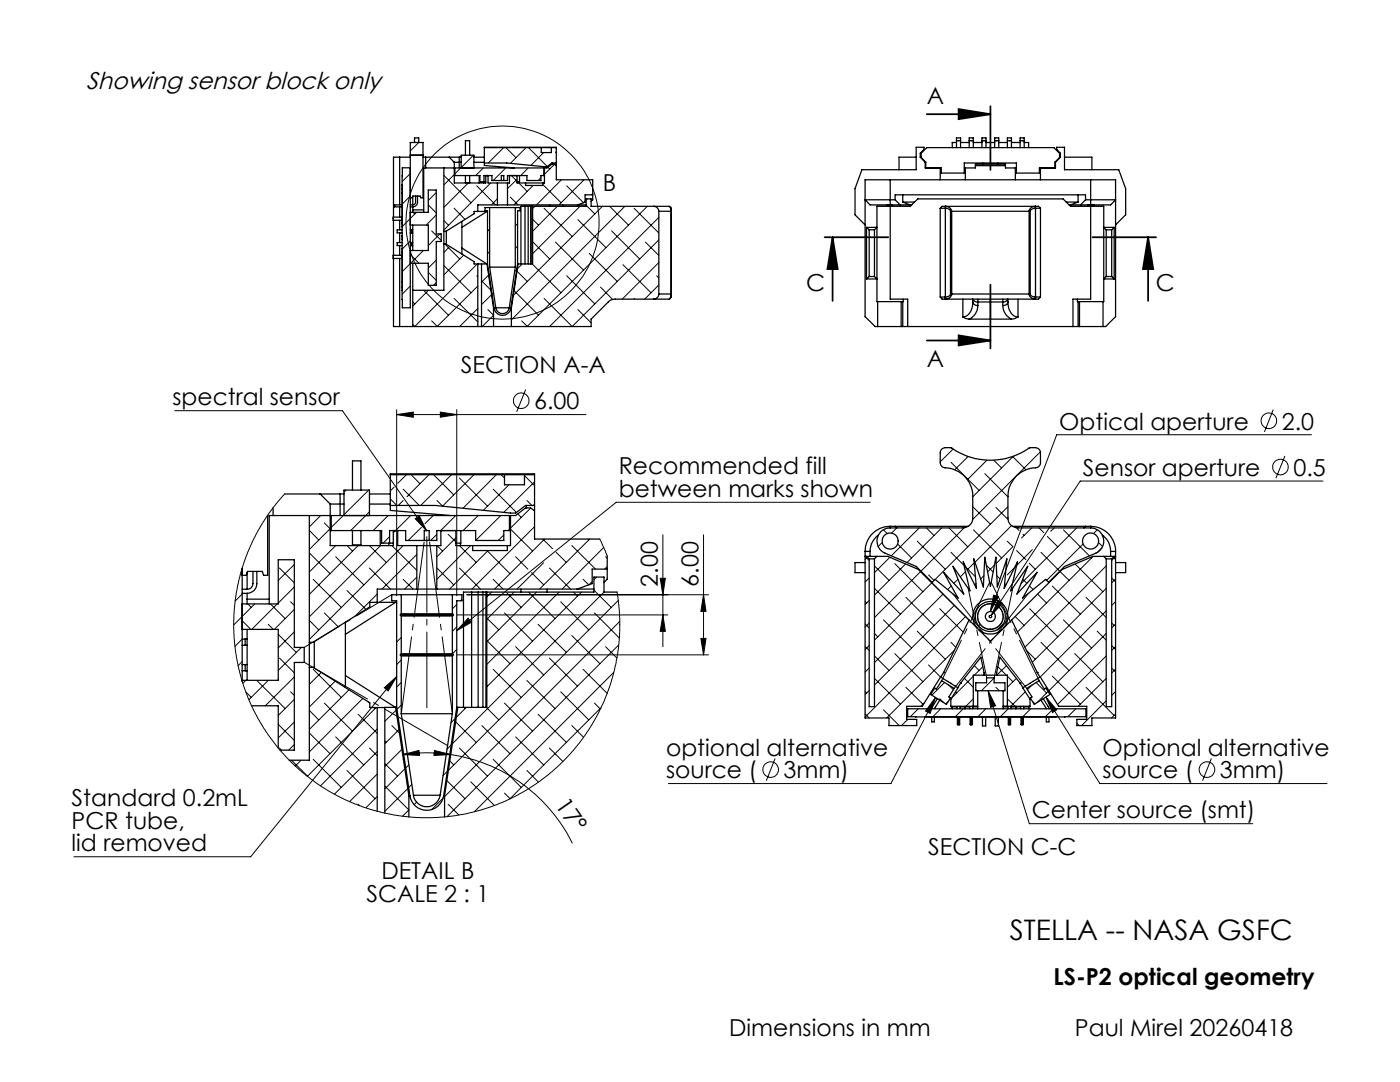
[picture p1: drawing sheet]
<svg xmlns="http://www.w3.org/2000/svg" width="279mm" height="216mm" viewBox="0 0 279 216" stroke-linecap="round" stroke-linejoin="round" font-family="sans-serif">
<g fill="none" stroke="#000" stroke-width=".25">
<path d="M79.8 31.4v9.5M80.3 37.6v1M80.3 37.6h.1M80.3 36.9h.1M80.3 35.1h.1M80.3 38.6h.1M81.9 33.5h-1.6v27.9h1.6v-33h2.5v11.1h-.4l-.1-.4h-1.5l-.1 .4h-.4M81.9 31.4h-3.4v11.9M81.9 31h2.5M82.4 39.2v1.7M82.7 28.4v-.9h.9v.9M82.9 39.1v1.3l-.2 .4-.3 .1"/>
<path d="M83.3 39.1v1.2a.96 .96 0 0 1-.9 1M84.4 31.4h5.2M84.9 31.4v2.1M88.6 33.5v24.4h-6.2M89.6 31.4h2.1M89.6 31.4l1.1 1M90.7 32.4h1.3M90.7 33.5h-6.1v8.9M90.7 32.4v4.1h6.2v-1.5M90.7 35h5.1v1.3h1.1M91.7 31.4h.3M91.7 31.4v2.1"/>
<path d="M92 33.5v-2.5h2.6v2.5M92.9 31v-2.9h.8v2.9M92.9 35v1.4h.8v-1.4M94.6 31.4h2.1M94.6 32.4h2.1M95.6 35v1.5M96.5 36.3v.2M96.7 32.5h4.4l7.6 .8h.4l1-.8h.9M96.7 29.5h14.3M97.4 35v1.5h1.9M99.3 36.5h2M99.3 36.5v4.4"/>
<path d="M100 36h.5M100 36h-1.8v-1h-1.6v1.3M100 36v-1h.5v1M101.3 36.5v4.4M101.7 35v1.5h-.4M102.7 33.5l-6-.5v-3.6h14.3v6.5h7.3v4l-.3 .3M103.6 36.3v.2M103.7 35v1.3h-.5M104.9 36.5v.5h3.4v-.5M108 29.5v.9h2v-.9M108.5 33.5v1.5M108.7 33.5v3h-5.5v-1.5"/>
<path d="M108.7 35h-.8v1h-2.7v-1h-3.9v1h-.8M110.2 32.5v.3M111 33.1l-.4-.3h-.5l-1 .7h-18.3v1.5M118.3 38.9h-1.5v1.4l-1.5 .6M177.7 35.9h-5.1v27.3l2.1 2h.5M177.7 35.9v5M177.7 35.9h40M178.6 39.9h-6l1 1h3.4M178.6 39.9v-1h38v1M178.6 39.9l1 1M180.2 38.9v1.4M182.8 31.4h-3.4v2.5"/>
<path d="M183.7 31.4h.1M183.7 31.4v-.8l.7-.8v-.4h-1.6v4.5h-10.8l-1.4 3.7v5.3l2 2M183.7 31.4l.9 1M184.6 32.4h.1M184.6 32.4v1.1h3.3v1h4.5v-2h10.4v2h4.6v-1h3.2v-1.1M184.7 33.5v-1.2l-.9-.9v-.8l1.2-1.1h25.3l1.2 1.1v.8l-1 .9v1.2M187.6 33.5v2.4M190.9 29.5v-2h.8v2M190.9 28.1h.8M190.9 28.4h-.9v1.1M191.7 28.4h1.7M192.4 33.5h2.3v-.7h6v.7h2.1"/>
<path d="M192.7 33.5v2.4M193.4 29.5v-2h.8v2M193.4 28.1h.8M194.2 28.4h1.8M194.7 33.1h6M196 29.5v-2h.8v2M196 28.1h.8M196.1 32.5v.3M196.8 28.4h1.7M198.5 29.5v-2h.8v2M198.5 28.1h.8M199.1 32.5v.3"/>
<path d="M199.3 28.4h1.7M201 29.5v-2h.9v2M201 28.1h.9M201.9 28.4h1.7M202.6 33.5v2.4M203.6 29.5v-2h.8v2M203.6 28.1h.8M204.4 28.4h.9v1.1M207.6 33.5v2.4M210.5 32.4h.1M211.5 31.4h.1M211.6 31.4l-1 1"/>
<path d="M211.6 31.4v-.8l-.7-.8v-.4h1.5v4.5h10.9l1.3 3.7v5.3l-2 2M212.4 31.4h5.5v2.5M215.2 38.9v1.4M216.6 39.9h6l-.9 1h-3.4M216.6 39.9l-.9 1M217.7 35.9h4.9v27.3l-1.9 2h-.6M217.7 35.9v5M78.5 51.6v13.6h20M78.5 44v6.9M78.7 41l.1 .1-.1 .1M78.7 41.2l1.6 .1M78.7 41v.2"/>
<path d="M79.8 41.3v2M79.8 44v1.9M79.8 46.5v1.9M79.8 49v1.9M79.8 51.6v13.6M80.3 43.6v.9M80.3 50.3v1M80.3 56.3v.9M80.3 43.3h-1.8v.7h1.8M80.3 50.9h-1.8v.7h1.8M80.3 40.9l-1.6 .1M80.3 45.9h-1v.6h1"/>
<path d="M80.3 44.5h.1M80.3 50.3h.1M80.3 57.2h.1M80.3 59.8h.1M80.3 58h.1M80.3 49.6h.1M80.3 47.8h.1M80.3 47.1h.1M80.3 45.3h.1M80.3 43.6h.1M80.3 51.3h.1M80.3 56.3h.1"/>
<path d="M80.3 48.4h-1v.6h1M81.9 46.5h.3M81.9 45.9h.3M81.9 49h.3M81.9 48.4h.3M81.9 40.9h.5M81.9 42.4h3.6v-4.5h1.6v8.8h1v1.5h-1v8.7h-1.6v-4.4h-3.6M81.9 44.9h3.6v5.1h-3.6M81.9 41.3h.5M82.2 45.9h.2M82.2 46.5h.2M82.2 49h.2"/>
<path d="M82.2 48.4h.2M82.2 45.9v.6M82.2 48.4v.6M82.4 41.3v1.1M82.4 44.9v5.1M82.4 52.5v12.7M82.4 41.9h2.2M88.6 46.2h.5v2.5h-.5M89 48.7l5.6 3.5v.5h2.6M92.2 49.5l5 3.2M92.2 44.2v6.5M95.4 52.7v12.5"/>
<path d="M96.1 52.7v12.5M97.2 52.7h.1M97.2 52.7l1.3 8.8M97.2 42.2l-5 3.2M97.3 42.2h-2.7v.5l-5.6 3.5M97.3 52.7l1.3 8.8M97.7 41.4h5.1M97.7 53.3h5.1M97.7 41.4h-.9v.7h.5v10.6M97.7 41.4v11.9M97.7 53.3l1.3 8.1M99.3 40.9h2"/>
<path d="M99.3 40.9h-3.9v1.3M101.3 40.9h15.7M102.8 41.4h1v.7h-.5v10.6M102.8 53.3l-1.2 8.1M102.8 41.4v11.9M103.3 52.7h.1M103.3 52.7l-1.3 8.8M103.4 52.7l-1.3 8.8M104.8 41.2v11.5M105.4 41.2v11.5M105.9 41.2v11.5M106.2 41.2v11.5"/>
<path d="M106.3 41.2v11.5h-2.9M109.7 40.9v.3M112.3 40.9v.3M130.5 41.2h3.1l.2 .2 .1 .8M130.5 41.2a1.02 1.02 0 0 1 1 1M130.5 59.7h-7.7a1.91 1.91 0 0 0-1.4 .6l-3.4 3.4v1.5h-15.9M130.5 41.2h-12.5v-1.5h-1v1.5h-13v11.5M131.5 42.2h2.4M131.5 58.7h2.4M131.5 58.7a1.09 1.09 0 0 1-1 1M131.5 42.2v16.5M133.7 41.3a.7 .7 0 0 1 .3 .9"/>
<path d="M133.9 58.7l-.2 .8-.1 .2h-3.1M133.9 58.7h.1M133.9 42.2h.1M133.9 42.2v16.5M134 58.7a.71 .71 0 0 1-.3 .9M134 42.2v16.5M172.9 45.4h2.1l-.5 .5M172.9 45.4v10.3M172.9 45.4l.6 .5M173.5 55.2h1M173.5 45.9h1M173.5 55.2l-.6 .5"/>
<path d="M173.5 45.9v9.3M174.5 55.2l.5 .5h-2.1M174.5 45.9v9.3M177 40.9h1.1M177.2 40.9v.3M177.7 41.2h-2.7v19h5.3v-.5M177.7 41.2v18.5h3.5v5.5M177.7 41.2h3.9l1.6-1.5h29l1.4 1.5h4.1M177.7 40.9h-.7M177.7 40.9h.4M178.1 40.9h3.9M180.2 40.3l1.4 .6"/>
<path d="M180.2 40.3h2.3M187.6 41.6h1.1M187.6 59.3h1.1M187.6 59.3l.4 .4h.7M187.6 41.6v17.7M188.7 41.2h-.7l-.4 .4M188.7 59.7h.1M188.7 41.2h.1M188.7 41.2v18.5M188.7 41.2a1.19 1.19 0 0 1 1.2 1M188.7 41.2h17.9M188.7 59.7h17.9"/>
<path d="M188.7 41.6l.6 .1 .3 .2 .1 .3M188.7 41.2v.4M188.7 59.3v.4M189.7 58.7l-.1 .2-.3 .2-.6 .2M189.7 58.7h.2M189.7 42.2h.2M189.7 42.2v16.5M189.9 42.2h15.5M189.9 58.7l-.3 .6-.9 .4M189.9 58.7h15.5M189.9 42.2v16.5M192.2 59.7v3.6"/>
<path d="M194.1 59.7v.6M194.2 59.7l.4 .4 .6 .2M195.2 59.7v.6M197.7 59.7v4M200.1 59.7v.6M201.1 59.7l-.4 .4-.6 .2M201.2 59.7v.6M203.2 59.7v3.6M205.4 58.7a1.07 1.07 0 0 0 1.2 1M205.4 58.7h.2M205.4 42.2h.2M205.4 42.2v16.5"/>
<path d="M205.6 58.7l.4 .4 .6 .2M205.6 42.2v16.5M206.6 41.2a1.1 1.1 0 0 0-1.2 1M206.6 41.6l-.6 .1-.4 .5M206.6 41.6h1M206.6 59.3h1M206.6 41.2v.4M206.6 59.3v.4M206.6 59.7h.1M206.6 41.2h.1M206.7 41.2h.6l.3 .4M206.7 41.2v18.5"/>
<path d="M207.6 59.3l-.3 .4h-.6M207.6 41.6v17.7M212.8 40.3h2.4M213.4 40.9h3.8M215.2 40.3l-1.6 .6M217.2 40.9h1.1M217.7 41.2h2.6v19h-5.3v-.5M217.7 41.2v18.5h-3.6v5.5M217.7 40.9h.6M217.7 40.9h-.5M218.1 40.9v.3M220.8 55.2l-.5 .5h2.1"/>
<path d="M220.8 55.2h1.1M220.8 45.9h1.1M220.8 45.9v9.3M221.9 55.2l.5 .5M221.9 45.9v9.3M222.4 45.4h-2.1l.5 .5M222.4 45.4v10.3M222.4 45.4l-.5 .5M98.5 61.5h.1M98.5 65.2h3.6M98.5 61.5v3.7M98.6 61.5a1.69 1.69 0 0 0 1.7 1.4 1.69 1.69 0 0 0 1.7-1.4"/>
<path d="M99 61.4a1.35 1.35 0 0 0 1.3 1.2 1.35 1.35 0 0 0 1.3-1.2M99 61.4h2.6M102 61.5h.1M102.1 61.5v3.7M175.2 65.2h4.6M175.2 60.2v5M179.8 65.2h.4M179.8 60.2v5M180.2 65.2h35M180.2 60.2v5M192.2 63.3l.5 .2 .7 .2M193.4 63.7h8.5"/>
<path d="M194.1 60.3a.96 .96 0 0 0 1.1 .7M194.1 60.3a2.63 2.63 0 0 1-1.9 3M195.2 61a3.1 3.1 0 0 1-1.8 2.7M195.2 60.3h4.9M195.2 60.3v.7M200.1 61a3.1 3.1 0 0 0 1.8 2.7M200.1 60.3v.7M201.2 60.3a.89 .89 0 0 1-1.1 .7M201.2 60.3a2.61 2.61 0 0 0 2 3M203.2 63.3l-1.3 .4M215.2 65.2h.2M215.2 60.2v5"/>
<path d="M215.4 65.2h4.7M215.4 60.2v5M220.1 60.2v5M56.8 98.6h7.1M63.9 98.6h4M63.9 98.6l2 2M67.9 98.6v4.3M67.9 98.6h.8M70.3 97.8v-5.8h1.7v5.8M73.7 98.6h4.2M77.9 94.7h28.8M100.7 94.7v2h4v-2"/>
<path d="M48.3 113.4v22.5M48.3 118.4h1M48.3 117.6h1M49.3 114.2v3.4M49.3 118.4v2.1M49.3 119.6h4.4M50.5 114v2.5a1.14 1.14 0 0 1-1.2 1.1M51.3 114v2.5a1.93 1.93 0 0 1-2 1.9M53.4 102.8v12h-.8l-.2-.8h-3l-.3 .8h-.8M54.5 101.3v1.6M61.7 102.9v48.8h-4M65.9 100.6h2.8"/>
<path d="M65.9 102.9h-12.2v17.6M65.9 100.6v8.3h12.6v-3M65.9 105.9h10.3v2.5h2.3M68.7 102.9v-5.1h5v5.1M70.3 105.9v2.8h1.7v-2.8M73.7 100.6h4.2M75.9 105.9v3M77.6 108.4v.5M77.9 100.9h9l15 1.5h1l2-1.5h1.8M79.4 105.9v3h3.8M80.1 118.7h10.2M80.1 118.7h-1.9v1.2h1v21.2"/>
<path d="M80.1 118.7v23.7M83.2 108.9h4M83.2 117.5h4M83.2 117.5h-7.9v2.7M83.2 108.9v8.6M84.7 107.8h1M84.7 107.8h-3.7v-1.9h-3.2v2.5M84.7 107.8v-1.9h1v1.9M87.2 117.5h31.3M87.2 108.9v8.6M88 105.9v3h-.8M89.9 102.9l-12-1.1v-7.3h28.8v13.1h13"/>
<path d="M90.3 118.7h1.9v1.2h-1v21.2M90.3 118.7v23.7M91.9 108.4v.5M92 105.9v2.5h-1M94.1 118.1v23M94.3 108.9v1h6.9v-1M95.4 118.1v23M96.4 118.1v23M97 118.1v23M97.2 118.1v23h-5.8M101.7 102.9v3M101.9 105.9h-1.4v1.9h-5.6v-1.9h-7.7v1.9h-1.5"/>
<path d="M101.9 102.9v6h-10.9v-3M104 117.5v.6M105.1 100.9v.5M106.7 102l-.8-.6h-1l-2 1.5h-36.8v3M109.2 117.5v.6M121.2 110.9v4.7l-.7 .6M121.2 113.6h-3v2.9l-3 1M123.2 118.1h-2.7v-3h-2v3h-26v23M172.6 110v33.3h4.8v1.5h5.6v-1.3h-2.1v-2.6h3.1l3.7-5.8M172.6 112.3h-2v2h2M172.6 111h4.6l6.1 2.6 10.1 10.1M172.6 110h1"/>
<path d="M172.9 111l.6 .5M173.5 111.5v29.5h1v-29.5M173.5 111.5h1M173.6 110v1M175 111l-.5 .5M175.3 106.8a4.1 4.1 0 0 0-1.7 3.2M177.7 105.3a2.62 2.62 0 0 0-2.6 2.1 2.62 2.62 0 0 0 1.5 3l6.2 2.6 3.2 3.2 .6-.6 4.6 3.7-2.9-5.1 4 4.3-2.1-5.5 3.4 4.9-1.4-5.8 2.7 5.3-.6-5.9 2 5.6 .2-5.9 1.2 5.8 1.1-5.8 .2 5.9 1.9-5.6-.5 5.9 2.7-5.3-1.4 5.8 3.4-4.9-2.1 5.5 4-4.3-2.9 5.1 4.6-3.7 .6 .6 3.1-3.2 6.3-2.6a2.63 2.63 0 0 0 1.5-3 2.63 2.63 0 0 0-2.5-2.1M177.7 105.3h14.5a1.97 1.97 0 0 0 1.9-2v-4.2a5.8 5.8 0 0 0-5.9-5.9l-.5-.5-.1-2.4a1.02 1.02 0 0 1 1.1-1h1a13.9 13.9 0 0 0 15.9 0h1.1a1.02 1.02 0 0 1 .9 1v2.1a1.03 1.03 0 0 1-.9 .9 5.7 5.7 0 0 0-5.5 5.8v4.2a1.97 1.97 0 0 0 2 2h14.5M177.7 105a5 5 0 0 0-5.1 5M177.7 105v.3M177.7 105h15.5M178.6 105l.4 .3"/>
<path d="M202.1 105h15.6M216.6 105l-.3 .3M217.7 105a5 5 0 0 1 4.9 5M217.7 105v.3M220 106.8a3.8 3.8 0 0 1 1.7 3.2M220.3 111l.5 .5M220.8 111.5v29.5h1.1v-29.5M220.8 111.5h1.1M221.7 110h.9M221.7 110v1M222.4 111l-.5 .5M222.6 110v33.3h-4.7v1.5h-3v-1.3h2v-2.6h-5.6l-3.8-5.8"/>
<path d="M222.6 112.3h2v2h-2M222.6 111h-4.5l-6.1 2.6-14.3 14.4-4.3-4.3M48.3 128.8h.6M48.3 127.5h.6M48.3 133.8h.6M48.3 132.6h.6M48.3 120.5h7.2v-8.8h3.2v17.5h2v3h-2v17.5h-2.8M48.3 125.6h7.2v10.1h-7.2M48.9 127.5v1.3M48.9 132.6v1.2M48.9 128.8h.4M48.9 127.5h.4"/>
<path d="M48.9 133.8h.4M48.9 132.6h.4M49.3 125.6v10.1M61.7 128.2h1v5h-1M62.5 133.2l11.3 7v1h3M68.9 134.8l10 6.3M68.9 124.1v13.1M79 120.2l-10.1 6.4M79.2 120.2h-5.4v.9l-11.3 7.1M187.1 139.4l-1.2 2M187.5 139.7l-1 1.7M187.7 135.1l3.4 2.1"/>
<path d="M187.9 135.8l2.5 1.6-1 1.7 .3 .2-.8 1.2-3.2-1.9 .8-1.3 .4 .2zM188.3 134.2h.1M188.3 134.2l-.6 .9M191.1 137.2l-1.3 2.3v1.4h4.4v-6.2h6.8v6.2h4.6v-1.4l-1.4-2.3M191.7 136.3h.1M191.7 136.3l-.6 .9M193.4 123.7l-5.1 10.5M194.7 136.2h2.2v-.9h1.5v.9h2.2v1.6h-5.9zM195 125.3a3.5 3.5 0 0 1 .2-4.8 3.5 3.5 0 0 1 4.9 0 3.5 3.5 0 0 1 .2 4.8M195.1 137.8v3.6M195.3 125.7a3.6 3.6 0 0 0 4.7 0M196.4 134.2l-.6-3.1-4.1 5.2"/>
<path d="M196.4 134.2v.5M196.4 134.2v.1M198.9 134.2v.5M198.9 134.2l.6-3.1 4.1 5.2M198.9 134.2v.1M200.2 137.8v3.6M201.9 123.7l5.1 10.5M203.6 136.3h.1M203.6 136.3l.6 .9M204.9 137.4l2.5-1.6 1 1.7 .3-.2 .8 1.3-3.1 1.9-.8-1.2 .4-.2zM207 134.2h.1M207 134.2l.5 .9"/>
<path d="M207.5 135.1l-3.3 2.1M207.8 139.7l1 1.7M208.2 139.4l1.1 2M50.2 140.8h5.3v8.5M75.3 141.2v20.7M79 141.1h.2M79 141.1h-2.2v21.1M79 141.1l2.6 17.7M79.2 141.1l2.6 17.7M80.1 142.4h10.2M80.1 142.4l2.4 16.3M81.6 158.8h.2"/>
<path d="M81.6 158.8v4.2M81.8 158.8a3.4 3.4 0 0 0 3.4 2.9 3.4 3.4 0 0 0 3.3-2.9M82.5 158.7a2.69 2.69 0 0 0 2.7 2.3 2.69 2.69 0 0 0 2.6-2.3M82.5 158.7h5.3M88.5 158.8h.2M88.7 158.8v4.2M90.3 142.4l-2.5 16.3M91.2 141.1h.2M91.2 141.1l-2.7 17.7M91.4 141.1l-2.7 17.7M184.6 143.1h26.1M185.9 143.1v.9h.6v-.9"/>
<path d="M189.8 141h1.2M190 140.9v.5M191 140.9v.5M191.1 143.1v1.4l.1 .1M191.2 144.6h.2M191.2 143.1v1.5M191.4 143.1v1.5M191.5 143.1v1.4l-.1 .1M191.6 141h1.9M191.6 140.9v.5M192.6 140.9v.5M193.5 140.9v.5"/>
<path d="M193.6 143.1v1.4l.1 .1M193.7 144.6h.3M193.7 143.1v1.5M194 143.1v1.5M194.1 143.1v1.4l-.1 .1M194.1 140.9v.5M194.1 141h1M194.2 140.9h.9M196.1 143.1v1.8h.6v-1.8M198.6 143.1v1.8h.6v-1.8M200.2 141h1M200.2 140.9h.8"/>
<path d="M201.2 140.9v.5M201.2 143.1v1.4l.2 .1M201.4 144.6h.2M201.4 143.1v1.5M201.6 143.1v1.5M201.7 143.1v1.4l-.1 .1M201.8 141h1.9M201.8 140.9v.5M202.7 140.9v.5M203.7 140.9v.5M203.8 143.1v1.4l.1 .1M203.9 144.6h.2"/>
<path d="M203.9 143.1v1.5M204.1 143.1v1.5M204.2 143.1v1.4l-.1 .1M204.3 141h1.2M204.3 140.9v.5M205.3 140.9v.5M208.8 143.1v.9h.5v-.9M209.1 143.1h.9M209.1 143.1l-27.9-.1v-1.6h35.5v1.6l-6.7 .1M209.1 143v.1M210 143v.1"/>
<circle cx="177.6" cy="108" r="1.6"/>
<circle cx="217.6" cy="108" r="1.6"/>
<circle cx="197.6" cy="123" r="3"/>
<circle cx="197.6" cy="123" r="2.54"/>
<circle cx="197.7" cy="123" r="1"/>
<circle cx="197.7" cy="123" r=".25"/>
</g>
<g fill="none" stroke="#000" stroke-width=".2">
<path d="M81.9 34.6l-1.6 1.6M81.9 39.1l-1.6 1.6M83.6 28.4l-1.7 1.7M87 37.9l.1 .1M87.1 38.4l-1.6 1.6M88.6 35l5.4 5.5M90.7 34.8l-2.1 2.1M91.9 33.5l-1.1 1.2M93.5 36.5l-4.9 4.9M94.5 31l-2.5 2.4M95.1 37.1l3.8 3.8M96.4 33.5l-1.5 1.5"/>
<path d="M97.9 36.5l-9.3 9.4M99.3 39.7l-1.2 1.2M100.5 29.5l-3.1 3M100.9 33.5l-2.5 2.5M101 29.5l2 2M101.8 39.3l1.6 1.6M102.1 35l1.1 1.2M103.2 35.8l-1.9 1.8M103.5 36.5l1.7 1.7M105 29.5l-3.2 3.1M105.4 33.5l-1.5 1.5M105.5 29.5l3.7 3.7"/>
<path d="M106.4 37l-3.8 3.9M107.9 35.5l-.5 .5M108.3 36.8l3.7 3.7M108.5 30.4l-2.6 2.6M108.5 34.9l-.1 .1M109.4 33.4l.3 .3M110.7 32.8l-2 2M110.8 30.3l.2 .3M111 32.4l-.1 .1M112 35.9l-4.9 5M113.1 37.1l3.4 3.4 .3-.4M116.4 35.9h.1"/>
<path d="M116.6 35.9l-5.1 5M117.2 39.7l-.2 .2M118.3 38.6l-.3 .3M81.9 48.1l-1.6 1.6M81.9 52.6l-1.6 1.6M81.9 57.1l-1.6 1.6M81.9 50.8l1.7 1.7M82.4 42.4l.4 .3M83.1 42.4l-2.8 2.8M84.5 50l-2.5 2.5M84.6 57.9l4.9 5M85.5 54.4l1.6 1.6"/>
<path d="M85.5 40.9l1.6 1.6M85.5 57.9l-3.1 3.2M86.1 46.1l2 1.9M87.1 42.9l-2 2M87.1 51.9l-1.6 1.6M87.1 56.4l-.6 .5M87.8 46.7l-2.3 2.3M88.6 44l.9 .9M88.6 53l5.4 5.4M88.8 48.7l3 3M89.7 49.2l-1.1 1.2M90.6 41.6l2.2 2.2"/>
<path d="M90.6 59.5l4.8 4.7M92.5 50.9l-3.9 4M95.1 55l.3 .2M95.2 52.7l-12.4 12.5-.4-.5M95.4 57.1l-8.2 8.1M96.1 56l1.9 1.9M97.5 54.9l-1.4 1.4M97.7 45.7l-.4 .4M97.7 50.2l-.4 .4M97.9 54.5l-.3 .3M98.1 58.8l-2 2M98.5 58.4l-.3 .3"/>
<path d="M102.6 58l4.9 4.9M103.1 53.8l-.4 .4M103.2 54.1l2 2.1M103.3 44.6l-.5 .5M103.3 49.1l-.5 .5M104.2 52.7l-1 1M106.3 43.7l1.2 1.2M106.3 48.2l3.4 3.5M106.4 52.8l5.6 5.6M106.8 41.2l-.5 .4M108.6 41.6l5.6 5.6M110.8 48.3l5.7 5.6"/>
<path d="M111.2 41.2l-4.9 4.9M113.1 55l5.6 5.6M115.3 43.8l5.6 5.6M115.7 41.2l-9.4 9.4M117 41l1.7 1.7M117.6 50.6l5.6 5.6M119.8 57.3l2.5 2.5M120.2 41.2l-17.8 17.7M121.7 41.2l3.7 3.7M122.1 46.1l5.6 5.6M124.3 52.8l5.6 5.6M124.7 41.2l-22.6 22.6"/>
<path d="M126.5 59.5l.2 .2M126.5 41.6l5 4.9M128.8 48.3l2.7 2.7M129.2 41.2l-24 24M131.1 55l.4 .5M131.5 43.4l-21.8 21.8M131.5 47.9l-17.3 17.3-5.6-5.7M131.5 52.4l-7.3 7.3M131.5 56.9l-2.8 2.8M82.4 60.3l.4 .3M86.1 64l1.2 1.2M95.4 61.6l-3.7 3.6"/>
<path d="M97.4 61.8l1.1 1.1-2.3 2.3-.1-.2M104.1 64l1.2 1.2M104.9 77.7l-1.8 4.5M115.3 61.8l2.7 2.6M34.9 82h33.4l16.9 23.9M56.8 98.6l-3.2 4-2.5 4-2.1 4.6-1.2 4.2-.9 4.5-.2 2.8-.1 2.9 .4 4.6 1 4.7 1.4 4.2 2.4 4.9 1.6 2.5 2 2.7 2.3 2.5 3.3 3 4.6 3.1 3.3 1.8 5.1 1.9 4.9 1.2 5 .5 4.8-.2 4.8-.7 4.2-1.2 4.4-1.9 4.3-2.4 3.8-2.9 3.4-3.2 3.4-4.3 2.4-4.1 1.8-4.1 .8-2.2 .9-3.4 .7-4.8 .1-4.5-.5-5.2M69.1 97.8l-.4 .4M73.6 97.8l-4.9 4.9M77.9 99.6l1.3 1.3M78.7 97.2l-.8 .8M79.2 82.7l3.3-.5v1.1zM79.2 81.7v37.2"/>
<path d="M79.2 82.7h37.7M80.5 99.9l-1 1M80.5 97.6l3.2 3.3M81.1 94.7l-1.7 1.7M82.1 94.7l1.7 1.8M85.6 94.7l-4.4 4.4M86.5 94.7l4.1 4M87.2 99.9l1.1 1.1M87.9 82.2l3.3 .5-3.3 .6zM90.1 94.7l-6.1 6.2M91.2 81.7v37.2M91.7 95.4l5.6 5.6"/>
<path d="M94.6 94.7l-6.3 6.3M98.4 97.6l4.6 4.6M99.1 94.7l-6.7 6.7M100 94.7l.7 .7M101.6 96.7l-5.1 5.1M104.7 94.9l2 2M105.2 99.9l1 1M106.7 96.1l-6.2 6.1M189.8 92.3l5.6 5.6M190.2 89.6l-2.6 2.5M193 91l.1 .1M193.2 91.1l-2.7 2.6"/>
<path d="M196.5 94.5l4.7 4.6M197 91.8l-3.9 3.9M198.3 91.8l1.6 1.6M202.1 91.1l2.7 2.6M202.2 91l-8.1 8.1M207.6 90.1l-13.5 13.5M254.1 81.7l-1.8 4.5M256.4 91l-1.8 4.4M261.7 86.7h-50.8l-13.3 35.3M264 96h-48.4l-17.8 26.8M48.3 114.1l-.3 .2M48.3 118.5l-1.4 1.4"/>
<path d="M55.8 113.3l2.9 3M58.6 111.7l.1 .1M58.7 112.6l-3.2 3.2M58.7 117.1l-3.2 3.2M61.7 110.3l4.2 4.2M61.7 105.8l1.9 1.9M62.5 115.6l5.6 5.6M64 102.9l-2.3 2.2M64.7 104.4l1.2 1.1M65.9 105.5l-4.2 4.1M67 108.9l-5.3 5.2M67 111.1l5.6 5.6"/>
<path d="M68.5 102.9l-2.4 2.3M69.3 117.8l3.7 3.8M69.3 108.9l1 1.1M71.5 108.9l-9.8 9.7M73.7 102.1l-3.7 3.8M73.7 113.3l4.2 4.2M73.7 108.9l3.4 3.3M75.3 118.5l-4.5 4.5M76 108.9l-14.3 14.2M77.5 102.9l-3 3M77.8 107.1l-1.3 1.3M78.2 108.9l5 4.9"/>
<path d="M80.5 108.9l-18.8 18.7M80.5 115.6l1.9 1.9M82 102.9l-3.5 3.4M82.9 103.5l.8-.6 1.5 3zM83.2 110.6l-7 6.9M83.2 115.1l-2.4 2.4M84.1 105.2l-2.6 2.6M86.5 102.9l-1.7 1.6M87.2 106.6l-1.3 1.2M87.2 113.3l3.4 3.4M87.2 108.9l1.1 1.1M89.4 106.6l1.6 1.5"/>
<path d="M90.9 102.9l-3 3M91 107.3l-3.8 3.8M91.7 113.3l4.2 4.2M91.7 108.9l3.3 3.3M92.2 119.6l-.3 .3M93.2 118.7h48.2M93.9 108.9l-6.7 6.7M95.4 102.9l-3 3M97.2 118.8l.1 .2M97.2 109.9l4.6 4.6M97.4 109.9l-7.7 7.6M98.1 118.1l-.9 1"/>
<path d="M98.4 115.6l2 1.9M99.9 102.9l-5 4.9M100.5 106.8l-1.1 1M101.1 118.3l2.9 2.9M101.7 105.6l-.3 .3M101.9 105.6l4.4 4.4M102.6 118.1l-5.4 5.5M102.9 111.1l2.4 2.5M103.3 102.5l.7 .8M105.5 118.1l5.3 5.3M105.9 101.4l-4 4M106.1 114.3l2.4 2.4"/>
<path d="M106.7 100.6l-.3 .3M106.7 105.1l-12.5 12.4M107.1 118.1l-9.9 10M108.3 107.6l2 1.9M108.5 112.3l-5.3 5.2M108.7 107.6l-10 9.9M109.6 113.3l4.3 4.2M111 110.2l2 2M111.6 118.1l-14.4 14.5M114.1 108.9l4.8 4.7M114.5 118.1l.8 .9M116.1 118.1l-18.9 19"/>
<path d="M116.4 115.6l1.1 1.1 .7-.6M117.3 107.6l.2 .1M117.7 107.6l-10 9.9M118.5 117.8l3.5 3.4M119.1 115.1l-.6 .6M119.7 107.6l1.5 3.3M120.5 109.3l-8.3 8.2M120.5 118.1l-30.2 30.3M120.9 111.1l.3 .3M121.2 113.1l-.6 .5M123.4 119.8l-33.9 33.9M131.8 115.4h1l-.5 3.3z"/>
<path d="M132.3 106.7v22.3M140.4 118.7l.5 3.3h-1zM140.4 106.7v24M172.6 111.1l.9 .7M173.1 111.2l-.5 .5M173.5 115.3l-.9 .8M173.5 119.8l-.9 .8M173.7 100.2h-50.7l-31.8 25.6M174.5 117.4l5.2 5.2M174.5 112.9l2.9 2.9M176.1 108.2l-.8 .8M176.3 105.7l.8 .8"/>
<path d="M177.6 111.2l-3.1 3.1M178.6 112.5l5.6 5.6M179 105.3l-1.1 1.1M179.1 108.5l2.8 2.8M180.7 112.5l-6.2 6.2M180.8 119.2l5.6 5.6M183.1 108l5.6 5.6M183.3 113.6l10.1 10.1M183.4 105.3l-5.5 5.6M183.7 114.1l-9.2 9.1M184.9 105.3l1.5 1.6M185.3 114.7l1.1 1.1"/>
<path d="M186 116.3l-11.5 11.4M187.9 105.3l-6.9 7M188.2 118.5l-13.7 13.7M189.4 105.3l3.7 3.8M189.8 110.2l2.6 2.6M189.8 116.9l-.7 .8M191.2 115.6l-.8 .8M192.4 105.3l-8.6 8.7M192.7 114.1l-1 1M192.8 113.2l1.9 1.9M193.5 117.7v.1M194.1 101.1l3.6 3.5"/>
<path d="M194.3 105.7l5.6 5.6M194.4 112.3l-1.4 1.4M194.8 116.4l-.3 .3M196.4 114.9l-.7 .6M196.8 112.8l1.4 1.3M198.3 118.7l.9 .4-1.6 2.9zM198.4 112.8l-1.3 1.3M198.8 101.2l2.4 2.4M198.9 114.9l.7 .6M199.2 119.8l.9 .6-2.3 2.4zM199.2 116.5l-.2 .2M200.5 116.4l.3 .3"/>
<path d="M201 108l1.1 1.1M201.2 101.1l-14.5 14.5M201.9 104.9l-7.3 7.3M202.1 109.1l-3.3 3.3M202.5 113.2l-1.5 1.5M202.8 105.3l.6 .6M202.9 109.9l1.8 1.8M203.6 115.1h.1M204.1 115.6l.8 .8M204.2 106.6l.2 .3M205.4 112.4l1.2 1.2M205.5 116.9l.7 .8"/>
<path d="M205.9 105.3l-2 2.1M206 109.7l-3.1 3.1M207.1 118.5l1.8 1.8M207.4 105.3l.9 1M207.8 110.2l3.7 3.8M209 107l2.1 2.1M210 116.9l5.6 5.7M210.4 105.3l-.7 .7M211.6 114.1l1.8 1.7M212.2 105.7l5.2 5.2M214.6 112.5l5.5 5.6M214.9 105.3l-11.1 11.2"/>
<path d="M216.1 108.5l-7.2 7.3M216.7 119.2l4.1 4M217.7 111.2l.1 .1M218.2 111l-15.1 15.1M219 105.7l-.8 .8M219.2 108.2l.8 .8M219.9 109.3l-.9 .9M220.8 117.4l-14.8 14.8M220.8 112.9l-16.3 16.3M221.9 115.3l.7 .8M222.2 111.2l.4 .5M222.6 115.5l-.7 .8"/>
<path d="M222.6 111.1l-.7 .7M48.3 127.5l-1.4 1.5M48.3 132l-.8 .8M48.3 123.9l1.8 1.7M49.1 135.7l-.6 .6M49.1 138.1l1.1 1.1M49.5 120.5l.7 .7M50.8 120.5l-4.2 4.2M51.3 135.8l5.6 5.6M53.5 124.6l1 1M53.6 135.7l-3.9 3.9M54 120.5l2.9 2.9"/>
<path d="M55.3 120.5l-5.1 5.1M55.5 126.6l3.6 3.6M55.8 131.3l2.9 3M58 138l.7 .7M58 120.1l.7 .7M58.7 121.6l-3.9 4M58.7 126.1l-3.2 3.2M58.7 135.1l-5.7 5.7M58.7 139.6l-3.2 3.2M60.1 129.2l-4.6 4.6M61.7 123.8l1.9 1.9M62.5 133.6l5.6 5.6"/>
<path d="M64.1 134.2l-2.4 2.4M64.7 122.3l2.8 2.8M66.9 135.9l-5.2 5.2M69.6 137.7l-7.9 7.9M72.4 139.4l-10.7 10.6M76.7 137.2l2.5-2.2-1.7 2.9zM79.2 135l-29.2 36h-35.3M80.1 127.2l-.9 .9M80.1 131.7l-.9 .9M80.1 136.2l-.9 .9M91.2 120.6l-.9 .9M91.2 125.1l-.9 .9"/>
<path d="M91.2 129.6l-.9 .9M91.3 122.7h42M91.3 130.7h50.1M93.4 123.4l.7 .8-2.9 1.6zM97.2 136.8l.1 .1M97.2 127.8l4.6 4.6M97.2 123.3l2.4 2.4M98.4 133.6l5.6 5.6M100.7 122.3l5.6 5.7M102.9 129l5.6 5.7M105.2 135.8l5.6 5.6M107.4 124.6l5.6 5.6"/>
<path d="M109.6 131.3l5.7 5.6M111.9 138l5.6 5.7M111.9 120.1l5.6 5.6M114.1 126.8l5.6 5.6M116.4 133.6l4.8 4.8M118.6 122.3l5 5M120.9 129l2.2 2.3M122.5 134.2l-27.8 27.8M123.5 128.7l-34.3 34.2M123.7 124l-35 35M132.3 122.7l.5 3.3h-1zM139.9 127.4h1l-.5 3.3z"/>
<path d="M172.6 138l.4 .3M172.6 129l.9 .8M172.6 124.5l.9 .8M172.6 120l.4 .3M173.5 124.3l-.9 .8M173.5 128.8l-.9 .8M173.5 133.3l-.9 .8M173.5 137.8l-.9 .8M174.5 135.4l5.2 5.1M174.5 130.9l2.9 2.9M174.5 126.4l.7 .7M176.3 123.7l5.6 5.6"/>
<path d="M178.6 130.4l5.6 5.6M180.8 137.2l3.5 3.4M183.1 125.9l5.6 5.7M185.3 132.7l2.4 2.4M186.7 139.2l-1.1 3.1-.9-.4zM186.7 139.2l-8.9 17.2h-44.4M187.5 139.4l.8 .8M187.5 121.5l4.7 4.6M188.5 136.2l-2.5 2.5M189.3 139.9l-.6 .5M189.3 136.7l1 .9M189.8 128.2l.9 1"/>
<path d="M190.5 120.8l-16 15.9M190.5 129.8l-13.5 13.5M190.7 138l.2 .3M192.5 135.4l1.7 1.7M192.7 123l-20.1 20.1M194.2 139.5l-1.4 1.4M194.2 134.9l-4.3 4.4M194.5 132.8l.9 1M194.7 137.6l.2 .2M195.6 124.6l-.3 .3M196.1 133l-1.6 1.7M197.2 137.8l1.5 3-1 .3z"/>
<path d="M197.2 137.8l8.2 26.6h44.6M198.4 135.3l-2.5 2.5M198.8 137.2l.7 .6M199.1 133l1.7 1.7M200.3 124.4l-1.3 1.3M200.6 137.6l-.3 .2M200.9 132.8l-2 1.9M201 139.5l1.6 1.4M201 134.9l1.1 1.1M202.6 123l1.8 1.8M202.8 135.4l-1.8 1.7M204.6 138l-2.9 2.9"/>
<path d="M204.8 129.8l1.8 1.8M205.5 121.5l5.6 5.6M206 136.7l-1 .9M206.1 139.9l.5 .5M206.8 136.2l2.1 2.1M207.8 128.2l5.6 5.6M208.7 139.1l2.2 2.5-.9 .6zM208.7 139.1l10.8 17.3h45.3M209.2 138l-2.2 2.2M210 134.9l5.6 5.6M212.2 123.7l5.6 5.6M214.5 130.4l5.6 5.6"/>
<path d="M216.7 137.2l5.7 5.6M219 125.9l1.8 1.8M220.8 126.4l-11.5 11.4M220.8 135.4l-5.6 5.5M220.8 121.9l-13.2 13.2M220.8 130.9l-9.8 9.7M220.8 139.8l-4.9 5M221.9 133.3l.7 .8M221.9 128.8l.7 .8M221.9 124.3l.5 .5M222.6 129l-.7 .8M222.6 120l-.7 .8"/>
<path d="M222.6 124.5l-.7 .8M222.6 133.5l-.7 .8M222.6 138l-.7 .8M55.5 144.5l3.2 3.2M55.8 149.3l.4 .4M58.2 151.7l3.2 3.2M58.7 144.1l-3.2 3.1M58.7 148.6l-1.1 1.1M60.1 151.7l-1.2 1.2M61.7 146.3l4.2 4.1M61.7 141.7l1.9 2M62.5 151.5l5.6 5.6"/>
<path d="M64.7 140.3l5.6 5.6M67 147l5.6 5.6M69.3 153.7l5.6 5.7M71.5 142.5l3.8 3.8M73.5 140.1l.3 .3M73.7 149.3l1.6 1.5M74.6 141.2l.3 .2M75.1 141.2l-13.8 13.7M75.3 158.9l-2.3 2.3M75.3 154.4l-5.5 5.5M75.3 145.5l-11.3 11.3M75.3 150l-8.6 8.5"/>
<path d="M76.8 147.8l.3 .3M76.8 156.8l4.8 4.8-1.3 1.3M76.8 152.4l2.5 2.5M78.2 144.8l1.5 1.5M79.1 141.7l-2.3 2.2M79.6 145.6l-2.8 2.8M80.1 140.7l-.9 .8M80.2 149.5l-3.4 3.4M80.4 150.6l3.2-.8 .1 .9zM80.4 150.6a32.5 32.5 0 0 1 9.6 0M80.5 151.5v.1M80.8 153.4l-4 4"/>
<path d="M81.4 157.3l-4.6 4.6M81.6 152.6l-.6 .6M82.2 156.5l-.6 .7M86.7 149.8l3.3 .8-3.4 .1zM88.4 159.3l-2.3 2.2M89.2 155.8l3.6 3.6M89.3 154l-.9 .8M89.8 151.8l.8 .8M90 150.6a32.5 32.5 0 0 1 24.2 17.7M90 148.7l-.8 .8M90.8 143.4l-.8 .8M90.9 144l4.1 4.1"/>
<path d="M91.7 149.3l5.6 5.6M92.6 141.1l.2 .3M93.1 141.1l-2 2.1M93.9 156l4.8 4.7M96.2 144.8l5.6 5.6M97 141.1l2.6 2.6M98.4 151.5l5.6 5.6M100.7 158.3l1.1 1.1M100.7 140.3l5.6 5.6M102.9 147l5.6 5.6M105.2 153.7l2.3 2.4M107.4 142.5l5.6 5.6"/>
<path d="M109.6 149.3l2.7 2.6M114.1 144.8l2.4 2.3M118.6 140.3l1.2 1.2M119.9 141.2l-18.2 18.2M154.7 151.3l-1.8 4.5M172.6 142.5l.9 .8M176.3 141.6l3.2 3.2M181.2 143.5l-1.3 1.3M183.3 141.4l-1.6 1.6M184.5 140.2l-.7 .7M187.7 141.4l-1.5 1.6M192.2 141.4l-1.6 1.6"/>
<path d="M196.7 141.4l-1.5 1.6M201.2 141.4l-1.6 1.6M205.7 141.4l-1.6 1.6M209.9 141.7l-1.3 1.3M214.7 141.4l-1.6 1.6M214.9 144.3l.5 .5M222.6 142.5l-.8 .8M241.8 151.3l-1.8 4.5M71.5 160.5l.3 .3M83.1 160.1l-.4 .4M89.4 160.5l2.2 2.1"/>
<circle cx="100.3" cy="44.4" r="19.3"/>
<circle cx="104" cy="79.9" r="1.56"/>
<circle cx="253.2" cy="84" r="1.55"/>
<circle cx="255.6" cy="93.2" r="1.55"/>
<circle cx="197.6" cy="123" r="2.56"/>
<circle cx="153.8" cy="153.6" r="1.55"/>
<circle cx="240.9" cy="153.6" r="1.55"/>
</g>
<path d="M185 22.8h12.7M191.3 21.8l6.4 1-6.4 1zM197.7 21.2v12.7M164.6 47.3h12.7M166.2 47.3l1 6.4h-2.1zM166.2 47.3v12.7M197.7 56.8v12.7M218 47.3h12.7M229.1 47.3l1.1 6.4h-2.1zM229.1 47.3v12.7M185 67.9h12.7M191.3 66.9l6.4 1-6.4 1z" fill="none" stroke="#000" stroke-width=".35"/>
<path d="M196.9 135.2l-3.7-17.9M198.4 135.2l3.7-17.9" fill="none" stroke="#000" stroke-width=".2" stroke-dasharray="15.2 1.3 1.3 1.3" stroke-dashoffset="8" stroke-linecap="butt"/>
<path d="M197.8 116.2l9.6 19.6M187.9 135.8l9.6-19.6" fill="none" stroke="#000" stroke-width=".2" stroke-dasharray="15.2 1.3 1.3 1.3" stroke-dashoffset="6.2" stroke-linecap="butt"/>
<path d="M190.4 137.4l14.8-19M204.9 137.4l-14.8-19" fill="none" stroke="#000" stroke-width=".2" stroke-dasharray="15.2 1.3 1.3 1.3" stroke-dashoffset="5.1" stroke-linecap="butt"/>
<path d="M85.2 105.9v36.5" fill="none" stroke="#000" stroke-width=".2" stroke-dasharray="15.2 1.3 1.3 1.3" stroke-dashoffset="-1.1" stroke-linecap="butt"/>
<path d="M85.2 107.8h.5" fill="none" stroke="#000" stroke-width=".2" stroke-dasharray="15.2 1.3 1.3 1.3" stroke-linecap="butt"/>
<path d="M84.7 107.8l-4.6 34.6M85.7 107.8l4.6 34.6" fill="none" stroke="#000" stroke-width=".2" stroke-dasharray="15.2 1.3 1.3 1.3" stroke-dashoffset="-.3" stroke-linecap="butt"/>
<path d="M60.7 132.2l28.6 16.6" fill="none" stroke="#000" stroke-width=".2" stroke-dasharray="15.2 1.3 1.3 1.3" stroke-dashoffset=".6" stroke-linecap="butt"/>
<path d="M60.7 129.2l17.5-10.5" fill="none" stroke="#000" stroke-width=".2" stroke-dasharray="15.2 1.3 1.3 1.3" stroke-dashoffset="7" stroke-linecap="butt"/>
<path d="M80.1 122.7h10.2M80.1 130.7h10.2" fill="none" stroke="#000" stroke-width=".7"/>
<g fill="#000">
<path d="M191.3 21.8l6.4 1-6.4 1zM191.3 66.9l6.4 1-6.4 1z"/>
<path d="M229.1 47.3l1.1 6.4h-2.1zM166.2 47.3l1 6.4h-2.1z"/>
<path d="M79.2 82.7l3.3-.5v1.1zM87.9 82.2l3.3 .5-3.3 .6z"/>
<path d="M82.9 103.5l.8-.6 1.5 3zM93.4 123.4l.7 .8-2.9 1.6zM208.7 139.1l2.2 2.5-.9 .6zM197.2 137.8l1.5 3-1 .3zM186.7 139.2l-1.1 3.1-.9-.4zM198.3 118.7l.9 .4-1.6 2.9zM199.2 119.8l.9 .6-2.3 2.4zM76.7 137.2l2.5-2.2-1.7 2.9z"/>
<path d="M131.8 115.4h1l-.5 3.3zM132.3 122.7l.5 3.3h-1zM140.4 118.7l.5 3.3h-1zM139.9 127.4h1l-.5 3.3z"/>
<path d="M86.7 149.8l3.3 .8-3.4 .1zM80.4 150.6l3.2-.8 .1 .9z"/>
</g>
<text font-size="5.6" x="201.5" y="187.6">STELLA -- NASA GSFC</text>
<text font-size="4.8" x="17.2" y="17.8">Showing sensor block only</text>
<g font-size="4.7">
<text x="185" y="20.7">A</text>
<text x="120.3" y="38.1">B</text>
<text x="160.9" y="58">C</text>
<text x="230.7" y="58">C</text>
<text x="92" y="74.4">SECTION A-A</text>
<text x="185" y="73.2">A</text>
<text x="34.4" y="80.9">spectral sensor</text>
<text x="106.6" y="81.7">6.00</text>
<text x="211.4" y="85.7">Optical aperture</text>
<text x="255.8" y="85.7">2.0</text>
<text x="123.5" y="94.6">Recommended fill</text>
<text x="216.1" y="94.9">Sensor aperture</text>
<text x="258.1" y="94.9">0.5</text>
<text x="123.5" y="99.2">between marks shown</text>
<text x="131.3" y="117" transform="rotate(-90 131.3 117)">2.00</text>
<text x="139.4" y="117" transform="rotate(-90 139.4 117)">6.00</text>
<text x="132.9" y="150.8">optional alternative</text>
<text x="132.9" y="155.3">source (</text>
<text x="156.4" y="155.3">3mm)</text>
<text x="220" y="150.8">Optional alternative</text>
<text x="220" y="155.3">source (</text>
<text x="243.5" y="155.3">3mm)</text>
<text x="14.3" y="160.9">Standard 0.2mL</text>
<text x="110.6" y="160.7" transform="rotate(55 110.6 160.7)">17°</text>
<text x="14.3" y="165.4">PCR tube,</text>
<text x="205.9" y="163.3">Center source (smt)</text>
<text x="14.3" y="169.9">lid removed</text>
<text x="185.3" y="170.7">SECTION C-C</text>
<text x="76.1" y="175.5">DETAIL B</text>
<text x="73.1" y="180">SCALE 2 : 1</text>
<text x="210.3" y="196.6">LS-P2 optical geometry</text>
<text x="145.5" y="206.8">Dimensions in mm</text>
<text x="214.5" y="206.7">Paul Mirel 20260418</text>
</g>
</svg>
